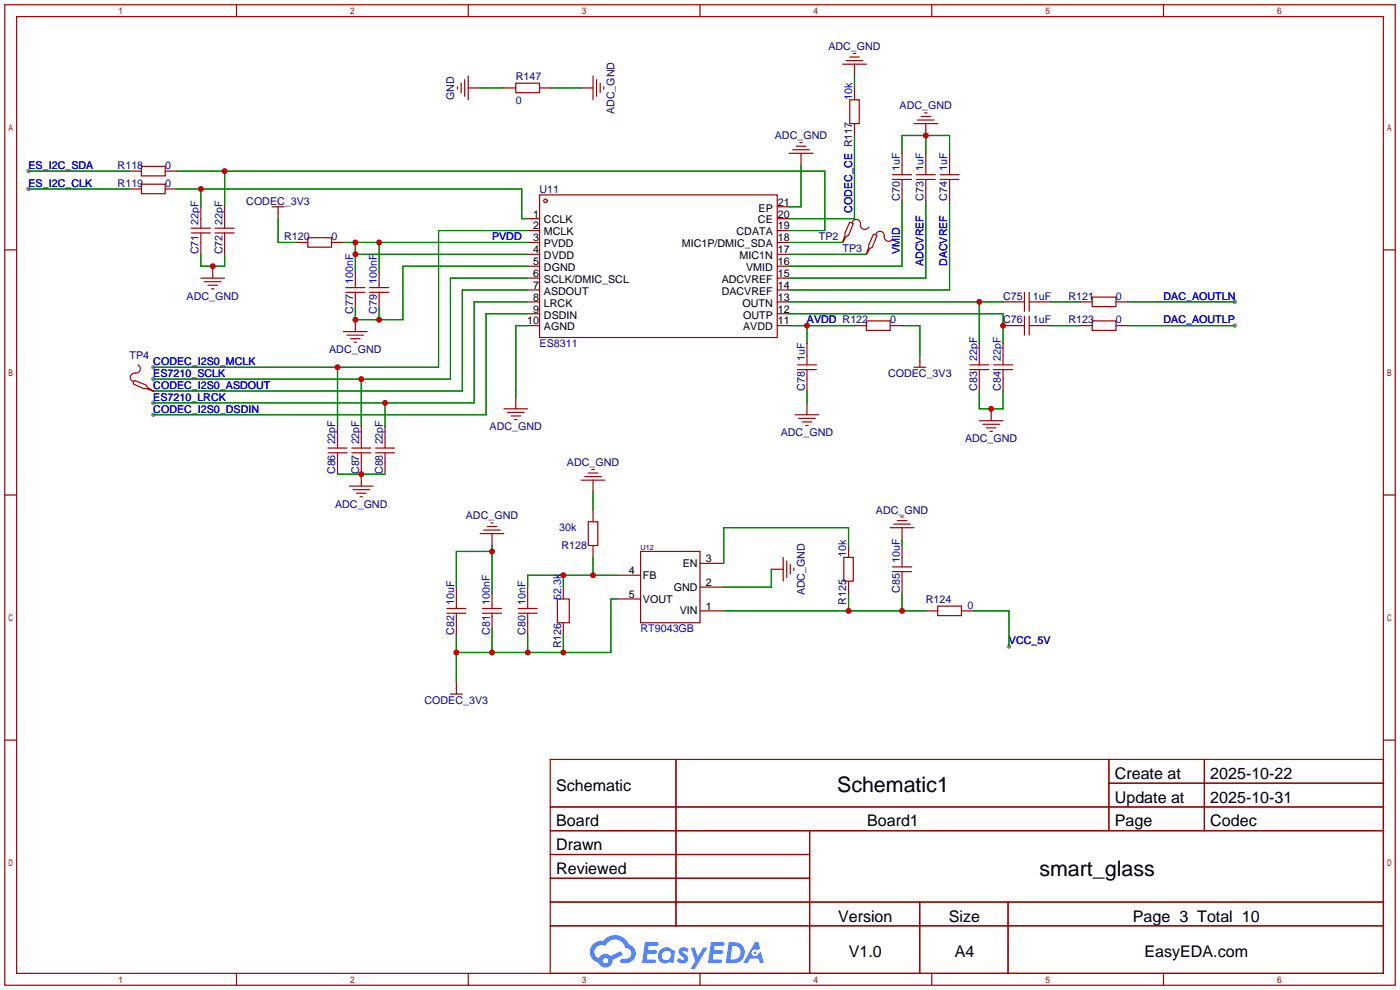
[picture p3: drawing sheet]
<svg xmlns="http://www.w3.org/2000/svg" width="299mm" height="212mm" viewBox="0 0 299 212" stroke-linecap="round" stroke-linejoin="round" font-family="sans-serif">
<g fill="#999">
<circle cx="263.9" cy="64.5" r=".51"/>
<circle cx="263.9" cy="69.6" r=".51"/>
<circle cx="6.1" cy="36.6" r=".51"/>
<circle cx="6.1" cy="40.4" r=".51"/>
<circle cx="32.8" cy="78.5" r=".51"/>
<circle cx="32.8" cy="81" r=".51"/>
<circle cx="32.8" cy="86.1" r=".51"/>
<circle cx="32.8" cy="88.6" r=".51"/>
<circle cx="215.6" cy="138.2" r=".51"/>
</g>
<g fill="none" stroke="#a10000" stroke-width=".25">
<path d="M1 1h297.2v209.6h-297.2zM3.6 3.6h292.1v204.4h-292.1zM50.5 1v2.6M100.1 1v2.6M149.6 1v2.6M199.1 1v2.6M248.7 1v2.6M1 53.4h2.6M295.7 53.4h2.5M1 105.8h2.6M295.7 105.8h2.5M1 158.2h2.6"/>
<path d="M295.7 158.2h2.5M117.6 162.3h178.1v45.7h-178.1zM117.6 172.5h178.1M117.6 177.5h178.1M144.5 162.3v35.6M173 177.5v30.5M237 162.3v15.2M237 167.4h58.7M257.4 162.3v15.2M117.6 182.6h55.4M117.6 192.8h178.1M117.6 187.7h55.4"/>
<path d="M117.6 197.9h178.1M196.6 192.8v15.2M215.4 192.8v15.2M50.5 208v2.6M100.1 208v2.6M149.6 208v2.6M199.1 208v2.6M248.7 208v2.6"/>
</g>
<g fill="#5487ff">
<path d="M145.3 202.7a1.3 1.3 0 0 1 1.9 .3l-.4 .6a.54 .54 0 0 0-.9-.2l.1 .2a1.34 1.34 0 0 1 .9 1.8 1.47 1.47 0 0 1-2.3-.1l.5-.6 .8 .5a.31 .31 0 0 0 .4-.3 .31 .31 0 0 0-.3-.4 1.12 1.12 0 0 1-.7-1.8z"/>
<path d="M147.6 202.5h.9l.6 2 1.2-2h.9l-2.7 4.6h-.9l1-1.7z"/>
<path d="M137.8 201.4h1.7a1.31 1.31 0 0 1 1.2 .2 .4 .4 0 0 1-.3 .5l-1.8 .1-.1 .9h1.6a.4 .4 0 0 1 .4 .4 .4 .4 0 0 1-.5 .4h-1.6l-.2 1.2h1.4a.46 .46 0 0 1 .5 0 .46 .46 0 0 1 .1 .5l-.4 .2h-2.6z"/>
<path d="M151.9 201.4h1.7a1.32 1.32 0 0 1 1.2 .2 .39 .39 0 0 1-.3 .5l-1.8 .1-.1 .9h1.6a.4 .4 0 0 1 .4 .4 .4 .4 0 0 1-.4 .4h-1.7l-.2 1.2h1.4a.46 .46 0 0 1 .5 0 .46 .46 0 0 1 .1 .5l-.4 .2h-2.6z"/>
<path d="M161.3 201.4h.8l.3 1.3-.6 .4a.75 .75 0 0 0-1.1 .3 .75 .75 0 0 0 .5 1 .75 .75 0 0 0 .9-.7l.5-.2 .6 2.3h-.8l-.3-.9h-1.8l-.5 .9h-1z"/>
<path d="M155.7 201.4l-.6 4.4h1.5a2.27 2.27 0 0 0 2.6-2.2 2.27 2.27 0 0 0-2.7-2.2zM156.5 202.1a1.5 1.5 0 0 1 1.8 1.6 1.5 1.5 0 0 1-1.9 1.4h-.3z"/>
<path d="M141.2 203a1.6 1.6 0 0 0-.3 2.3 1.6 1.6 0 0 0 2.3 .2l.7 .3 .3-2.4-.1-.3-.5-.1a1.58 1.58 0 0 0-2.4 0zM141.8 203.5a.98 .98 0 0 1 1.6 .4 .98 .98 0 0 1-1.1 1.3 .94 .94 0 0 1-.9-.7 .94 .94 0 0 1 .4-1z"/>
<path d="M126.8 201.8a2.37 2.37 0 0 0 1.1 4 1.54 1.54 0 0 0 1.8 1 1.54 1.54 0 0 0 1.2-1.6l2.2-1.1-.5-.8-2 1a1.57 1.57 0 0 0-2.7 .5 1.5 1.5 0 0 1-.7-2.1 1.5 1.5 0 0 1 2.2-.5 2.23 2.23 0 0 1 2.3-1.4 2.23 2.23 0 0 1 2 1.8 1.16 1.16 0 0 1 1.2 1.1 1.16 1.16 0 0 1-1.1 1.2h-.7a.47 .47 0 0 0-.5 .4 .47 .47 0 0 0 .4 .5 2.17 2.17 0 0 0 2.5-.9 2.17 2.17 0 0 0-.3-2.7l-.8-.4a3.2 3.2 0 0 0-5.5-.7l-1.1 .1zM128.8 205.3a.6 .6 0 0 1 1.2 0 .6 .6 0 0 1-1.2 0z"/>
<circle cx="161.4" cy="203.6" r=".28"/>
</g>
<g fill="none" stroke="#a10000" stroke-width=".25">
<path d="M97.8 18.5v.6M98.6 17.8v2M99.3 17v3.6M100.1 18.8h2.5M100.1 16.3v5M107.7 18.8h2.5M110.2 17.8h5.1v2h-5.1zM115.3 18.8h2.6M124.2 18.8h2.5M126.7 16.3v5M127.5 17v3.6M128.3 17.8v2"/>
<path d="M129 18.5v.6M180.1 13.7h5.1M180.8 13h3.6M181.6 12.2h2M182.4 11.4h.5M182.6 13.7v2.6M182.6 18.8v2.5M27.7 36.6h2.5M30.2 35.6h5.1v2h-5.1zM30.2 39.4h5.1v2h-5.1zM35.3 36.6h2.5M168.7 32.8h5"/>
<path d="M169.4 32h3.6M170.2 31.2h2M170.9 30.5h.5M171.2 32.8v2.5M181.6 21.3h2v5.1h-2zM182.6 26.4v2.6M190.8 38.4h4M190.8 37.3h4M192.8 32.8v4.5M192.8 38.4v4.5M195.3 26.4h5.1M195.8 38.4h4.1"/>
<path d="M195.8 37.3h4.1M196.1 25.7h3.5M196.8 24.9h2.1M197.6 24.1h.5M197.9 26.4v2.6M197.9 32.8v4.5M197.9 38.4v4.5M200.9 38.4h4.1M200.9 37.3h4.1M202.9 32.8v4.5M202.9 38.4v4.5M27.7 40.4h2.5"/>
<path d="M35.3 40.4h2.5M40.9 49.8h4.1M40.9 48.8h4.1M42.9 59.4h5.1M42.9 44.2v4.6M42.9 49.8v4.6M45.5 56.9v2.5M46 49.8h4M46 48.8h4M48 44.2v4.6M48 49.8v4.6M58.2 44.2h2.5"/>
<path d="M59.4 44.2v2.5M63.2 51.8h2.6M65.8 50.8h5.1v2h-5.1zM70.9 51.8h2.5M75.9 58.2v3.3M81 58.2v3.3M112.8 46.7h2.5M112.8 49.3h2.5M112.8 51.8h2.5M112.8 54.4h2.5M112.8 56.9h2.5M112.8 59.4h2.5"/>
<path d="M115.3 41.7h50.8v30.4h-50.8zM166.1 46.7h2.6M166.1 49.3h2.6M166.1 51.8h2.6M166.1 54.4h2.6M166.1 56.9h2.6M166.1 59.4h2.6M166.1 44.2h2.6M180.1 51.6v.2M181.6 47.5l.8 .3-1 2.5-.6 .2-.7 1.3 .5-1.5v-.5zM182.1 47.5a.93 .93 0 0 1 1.1-.6 .93 .93 0 0 1 .7 1.1 .94 .94 0 0 0 .7 1 .94 .94 0 0 0 1.1-.5M185.2 54.1v.3"/>
<path d="M186.7 50l.8 .3-1.1 2.5-.5 .3-.7 1.3 .5-1.6v-.5zM187.2 50a.93 .93 0 0 1 1.1-.5 .93 .93 0 0 1 .7 1 .94 .94 0 0 0 .7 1 .94 .94 0 0 0 1.1-.4M29.5 78a.98 .98 0 0 1 .4 1.3 .98 .98 0 0 1-1.3 .5 .93 .93 0 0 0-.7 .8 .93 .93 0 0 0 .5 .9M43.7 60.2h3.5M44.4 61h2.1M45.2 61.7h.5M73.4 70.9h5.1M73.9 62.5h4.1M73.9 61.5h4.1M74.2 71.6h3.5M74.9 72.4h2.1M75.7 73.2h.5"/>
<path d="M75.9 62.5v3.3M75.9 68.3v2.6M79 62.5h4.1M79 61.5h4.1M81 62.5v3.3M112.8 62h2.5M112.8 64.5h2.5M112.8 67.1h2.5M112.8 69.6h2.5M166.1 62h2.6M166.1 64.5h2.6M166.1 67.1h2.6"/>
<path d="M166.1 69.6h2.6M170.4 79h4.1M170.4 78h4.1M172.5 73.4v4.6M172.5 79v4.6M182.6 69.6h2.6M185.2 68.6h5v2h-5zM190.2 69.6h2.6M195.3 78.5h2.6M196.6 75.9v2.6M207.3 79h4M207.3 78h4"/>
<path d="M209.3 73.4v4.6M209.3 79v4.6M212.3 79h4.1M212.3 78h4.1M214.4 64.5h4.5M214.4 69.6h4.5M214.4 73.4v4.6M214.4 79v4.6M218.9 62.5v4M218.9 67.6v4M220 64.5h4.5M220 69.6h4.5"/>
<path d="M220 62.5v4M220 67.6v4M230.9 64.5h2.5M230.9 69.6h2.5M233.4 63.5h5.1v2h-5.1zM233.4 68.6h5.1v2h-5.1zM238.5 64.5h2.5M238.5 69.6h2.5M28.7 81.3l2.5 1 .3 .5 1.3 .8-1.6-.5h-.5l-2.3-1.1zM32.5 83.6h.3M70.1 95.8h4.1M70.1 96.8h4.1"/>
<path d="M72.1 91.2v4.6M72.1 96.8v4.5M75.2 95.8h4M75.2 96.8h4M77.2 91.2v4.6M77.2 96.8v7.1M80.3 95.8h4M80.3 96.8h4M82.3 91.2v4.6M82.3 96.8v4.5M107.7 87.4h5.1M108.5 88.1h3.5"/>
<path d="M109.2 88.9h2.1M110 89.7h.5M110.2 84.8v2.6M169.9 88.6h5.1M170.7 89.4h3.5M171.4 90.2h2.1M172.2 90.9h.5M172.5 86.1v2.5M209.3 89.9h5.1M210.1 90.7h3.5M210.8 91.4h2.1M211.6 92.2h.5"/>
<path d="M211.8 87.4v2.5M74.7 103.9h5.1M75.4 104.6h3.6M76.2 105.4h2M77 106.2h.5M102.6 114h5.1M103.4 113.3h3.5M104.1 112.5h2.1M104.9 111.8h.5M105.2 114v2.6M124.2 102.6h5.1M125 101.9h3.5"/>
<path d="M125.7 111.5h2.1v5.1h-2.1zM125.7 101.1h2.1M126.5 100.3h.5M126.7 102.6v2.6M126.7 109v2.5M126.7 116.6v2.5M136.9 117.9h12.7v15.2h-12.7zM167.4 119.1v5.1M168.1 119.9v3.5M180.3 119.1h2.1v5.1h-2.1zM181.4 116.6v2.5M190.2 112.8h5.1"/>
<path d="M191 112h3.6M191.8 111.3h2M192.5 110.5h.5M192.8 112.8v2.5M192.8 116.6v4.6M95.5 131.1h4.1M95.5 130h4.1M97.5 125.5v4.5M97.5 131.1v4.5M103.1 131.1h4.1M103.1 130h4.1M105.2 126.7v3.3"/>
<path d="M105.2 131.1v3.3M110.7 131.1h4.1M110.7 130h4.1M112.8 125.5v4.5M112.8 131.1v4.5M119.1 128h2.6v5.1h-2.6zM120.4 125.5v2.5M120.4 133.1v2.5M131.8 122.9h5.1M131.8 128h5.1M149.6 130.6h5.1M149.6 125.5h5.1"/>
<path d="M149.6 120.4h5.1M164.8 121.7h2.6M168.9 120.6v2.1M169.7 121.4v.5M181.4 124.2v2.5M190.8 122.2h4M190.8 121.2h4M192.8 122.2v4.5M197.9 130.6h2.5M200.4 129.5h5.1v2.1h-5.1zM205.5 130.6h2.5M96.3 148.3h2.5"/>
<path d="M97.5 145.8v2.5"/>
<circle cx="116.6" cy="42.9" r=".38"/>
</g>
<g fill="none" stroke="#008700" stroke-width=".25">
<path d="M102.6 18.8h5.1M117.9 18.8h6.3M182.6 16.3v2.5M6.1 36.6h21.6M37.8 36.6h138.5v12.7h-7.6M48 36.6v7.6M171.2 35.3v8.9h-2.5M182.6 29v17.7h-13.9M192.8 32.8v-3.8h10.1v3.8M197.9 29v3.8M6.1 40.4h21.6M37.8 40.4h73.7v6.3h1.3"/>
<path d="M42.9 54.4v2.5h5.1v-2.5M42.9 40.4v3.8M59.4 46.7v5.1h3.8M73.4 51.8h39.4M75.9 51.8v6.4M75.9 54.4h36.9M81 51.8v6.4M112.8 59.4h-16.5v21.6h-63.5M112.8 56.9h-26.7v11.4h-10.2v-2.5M112.8 49.3h-19.1v29.2h-60.9M168.7 51.8h11.4M168.7 54.4h16.5"/>
<path d="M192.8 42.9v14h-24.1M197.9 42.9v16.5h-29.2M202.9 42.9v19.1h-34.2M72.1 78.5v12.7M81 65.8v2.5M112.8 62h-14v21.6h-66M112.8 64.5h-11.5v21.6h-68.5M112.8 67.1h-8.9v21.5h-71.1M112.8 69.6h-2.6v15.2M168.7 64.5h45.7M168.7 67.1h45.7v6.3M168.7 69.6h13.9"/>
<path d="M172.5 69.6v3.8M192.8 69.6h3.8v6.3M209.3 64.5v8.9M224.5 64.5h6.4M224.5 69.6h6.4M241 64.5h22.9M241 69.6h22.9M77.2 81v10.2M82.3 86.1v5.1M172.5 83.6v2.5M209.3 83.6v3.8h5.1v-3.8M72.1 101.3h10.2"/>
<path d="M105.2 116.6v10.1M105.2 117.9h-7.7v7.6M126.7 105.2v3.8M126.7 119.1v3.8M181.4 116.6v-3.8h-26.7v7.6M192.8 115.3v1.3M97.5 135.6v10.2M105.2 134.4v5M112.8 135.6v3.8M120.4 122.9v2.6M120.4 135.6v3.8M131.8 122.9h-19v2.6"/>
<path d="M131.8 128h-1.2v11.4h-33.1M154.7 130.6h43.2M164.8 121.7v3.8h-10.1M181.4 126.7v3.9M192.8 126.7v3.9M208 130.6h7.6v7.6"/>
</g>
<g fill="#c00">
<circle cx="209.3" cy="64.5" r=".63"/>
<circle cx="214.4" cy="69.6" r=".63"/>
<circle cx="197.9" cy="29" r=".63"/>
<circle cx="172.5" cy="69.6" r=".63"/>
<circle cx="211.8" cy="87.4" r=".63"/>
<circle cx="48" cy="36.6" r=".63"/>
<circle cx="42.9" cy="40.4" r=".63"/>
<circle cx="45.5" cy="56.9" r=".63"/>
<circle cx="81" cy="51.8" r=".63"/>
<circle cx="75.9" cy="51.8" r=".63"/>
<circle cx="75.9" cy="54.4" r=".63"/>
<circle cx="75.9" cy="68.3" r=".63"/>
<circle cx="81" cy="68.3" r=".63"/>
<circle cx="72.1" cy="78.5" r=".63"/>
<circle cx="77.2" cy="81" r=".63"/>
<circle cx="82.3" cy="86.1" r=".63"/>
<circle cx="77.2" cy="101.3" r=".63"/>
<circle cx="126.7" cy="122.9" r=".63"/>
<circle cx="120.4" cy="122.9" r=".63"/>
<circle cx="120.4" cy="139.4" r=".63"/>
<circle cx="112.8" cy="139.4" r=".63"/>
<circle cx="105.2" cy="139.4" r=".63"/>
<circle cx="97.5" cy="139.4" r=".63"/>
<circle cx="105.2" cy="117.9" r=".63"/>
<circle cx="192.8" cy="130.6" r=".63"/>
<circle cx="181.4" cy="130.6" r=".63"/>
</g>
<g font-size="4.6">
<text x="178.9" y="169.3">Schematic1</text>
<text x="222.1" y="187.1">smart_glass</text>
</g>
<g font-size="3.4">
<text x="238.3" y="166.5">Create at</text>
<text x="258.7" y="166.5">2025-10-22</text>
<text x="118.9" y="169">Schematic</text>
<text x="238.3" y="171.6">Update at</text>
<text x="258.7" y="171.6">2025-10-31</text>
<text x="118.9" y="176.6">Board</text>
<text x="185.3" y="176.6">Board1</text>
<text x="238.3" y="176.6">Page</text>
<text x="258.7" y="176.6">Codec</text>
<text x="118.9" y="181.7">Drawn</text>
<text x="118.9" y="186.8">Reviewed</text>
<text x="179.1" y="197">Version</text>
<text x="202.8" y="197">Size</text>
<text x="242.1" y="197">Page 3 Total 10</text>
<text x="181.4" y="204.6">V1.0</text>
<text x="204" y="204.6">A4</text>
<text x="244.6" y="204.6">EasyEDA.com</text>
</g>
<g font-size="2.3" fill="#000080">
<text x="177" y="10.7">ADC_GND</text>
<text x="110.2" y="17">R147</text>
<text x="97.1" y="21.3" transform="rotate(-90 97.1 21.3)">GND</text>
<text x="192.3" y="23.4">ADC_GND</text>
<text x="131.3" y="24.4" transform="rotate(-90 131.3 24.4)">ADC_GND</text>
<text x="165.6" y="29.7">ADC_GND</text>
<text x="25.1" y="36.1">R118</text>
<text x="25.1" y="39.9">R119</text>
<text x="115.3" y="41.2">U11</text>
<text x="52.6" y="43.7">CODEC_3V3</text>
<text x="192.3" y="42.9" transform="rotate(-90 192.3 42.9)">C70</text>
<text x="197.4" y="42.9" transform="rotate(-90 197.4 42.9)">C73</text>
<text x="202.5" y="42.9" transform="rotate(-90 202.5 42.9)">C74</text>
<text x="60.7" y="51.3">R120</text>
<text x="175" y="51.3">TP2</text>
<text x="180.1" y="53.9">TP3</text>
<text x="42.4" y="54.4" transform="rotate(-90 42.4 54.4)">C71</text>
<text x="47.5" y="54.4" transform="rotate(-90 47.5 54.4)">C72</text>
<text x="39.9" y="64">ADC_GND</text>
<text x="214.4" y="64">C75</text>
<text x="228.3" y="64">R121</text>
<text x="75.5" y="67.1" transform="rotate(-90 75.5 67.1)">C77</text>
<text x="80.5" y="67.1" transform="rotate(-90 80.5 67.1)">C79</text>
<text x="214.4" y="69.1">C76</text>
<text x="228.3" y="69.1">R123</text>
<text x="27.7" y="76.7">TP4</text>
<text x="70.4" y="75.5">ADC_GND</text>
<text x="172" y="83.6" transform="rotate(-90 172 83.6)">C78</text>
<text x="189.8" y="80.5">CODEC_3V3</text>
<text x="208.8" y="83.6" transform="rotate(-90 208.8 83.6)">C83</text>
<text x="213.9" y="83.6" transform="rotate(-90 213.9 83.6)">C84</text>
<text x="104.6" y="92">ADC_GND</text>
<text x="166.9" y="93.2">ADC_GND</text>
<text x="206.2" y="94.5">ADC_GND</text>
<text x="71.7" y="101.3" transform="rotate(-90 71.7 101.3)">C86</text>
<text x="76.7" y="101.3" transform="rotate(-90 76.7 101.3)">C87</text>
<text x="81.8" y="101.3" transform="rotate(-90 81.8 101.3)">C88</text>
<text x="121.2" y="99.6">ADC_GND</text>
<text x="71.6" y="108.5">ADC_GND</text>
<text x="99.6" y="111">ADC_GND</text>
<text x="187.2" y="109.8">ADC_GND</text>
<text x="120" y="117.4">R128</text>
<text x="172" y="127.3" transform="rotate(-90 172 127.3)">ADC_GND</text>
<text x="180.9" y="129.3" transform="rotate(-90 180.9 129.3)">R125</text>
<text x="192.3" y="126.7" transform="rotate(-90 192.3 126.7)">C85</text>
<text x="197.9" y="128.8">R124</text>
<text x="97.1" y="135.6" transform="rotate(-90 97.1 135.6)">C82</text>
<text x="104.7" y="135.6" transform="rotate(-90 104.7 135.6)">C81</text>
<text x="112.3" y="135.6" transform="rotate(-90 112.3 135.6)">C80</text>
<text x="119.9" y="138.6" transform="rotate(-90 119.9 138.6)">R126</text>
<text x="90.7" y="150.4">CODEC_3V3</text>
</g>
<g font-size="2.3" fill="#00f">
<text x="110.2" y="22.1">0</text>
<text x="182.1" y="21.3" transform="rotate(-90 182.1 21.3)">10k</text>
<text x="6.1" y="36.1">ES_I2C_SDA</text>
<text x="6.1" y="39.9">ES_I2C_CLK</text>
<text x="35.3" y="36.1">0</text>
<text x="35.3" y="39.9">0</text>
<text x="192.3" y="36.6" transform="rotate(-90 192.3 36.6)">1uF</text>
<text x="197.4" y="36.6" transform="rotate(-90 197.4 36.6)">1uF</text>
<text x="202.5" y="36.6" transform="rotate(-90 202.5 36.6)">1uF</text>
<text x="182.1" y="45.5" transform="rotate(-90 182.1 45.5)">CODEC_CE R117</text>
<text x="42.4" y="48" transform="rotate(-90 42.4 48)">22pF</text>
<text x="47.5" y="48" transform="rotate(-90 47.5 48)">22pF</text>
<text x="70.9" y="51.3">0</text>
<text x="105.2" y="51.3">PVDD</text>
<text x="192.3" y="54.4" transform="rotate(-90 192.3 54.4)">VMID</text>
<text x="197.4" y="56.9" transform="rotate(-90 197.4 56.9)">ADCVREF</text>
<text x="202.5" y="56.9" transform="rotate(-90 202.5 56.9)">DACVREF</text>
<text x="75.5" y="60.7" transform="rotate(-90 75.5 60.7)">100nF</text>
<text x="80.5" y="60.7" transform="rotate(-90 80.5 60.7)">100nF</text>
<text x="220.7" y="64">1uF</text>
<text x="238.5" y="64">0</text>
<text x="248.7" y="64">DAC_AOUTLN</text>
<text x="172.5" y="69.1">AVDD R122</text>
<text x="190.2" y="69.1">0</text>
<text x="220.7" y="69.1">1uF</text>
<text x="238.5" y="69.1">0</text>
<text x="248.7" y="69.1">DAC_AOUTLP</text>
<text x="115.3" y="74.2">ES8311</text>
<text x="172" y="77.2" transform="rotate(-90 172 77.2)">1uF</text>
<text x="208.8" y="77.2" transform="rotate(-90 208.8 77.2)">22pF</text>
<text x="213.9" y="77.2" transform="rotate(-90 213.9 77.2)">22pF</text>
<text x="32.8" y="78">CODEC_I2S0_MCLK</text>
<text x="32.8" y="80.5">ES7210_SCLK</text>
<text x="32.8" y="83.1">CODEC_I2S0_ASDOUT</text>
<text x="32.8" y="85.6">ES7210_LRCK</text>
<text x="32.8" y="88.2">CODEC_I2S0_DSDIN</text>
<text x="71.7" y="95" transform="rotate(-90 71.7 95)">22pF</text>
<text x="76.7" y="95" transform="rotate(-90 76.7 95)">22pF</text>
<text x="81.8" y="95" transform="rotate(-90 81.8 95)">22pF</text>
<text x="119.5" y="113.6">30k</text>
<text x="180.9" y="119.1" transform="rotate(-90 180.9 119.1)">10k</text>
<text x="192.3" y="120.4" transform="rotate(-90 192.3 120.4)">10uF</text>
<text x="97.1" y="129.3" transform="rotate(-90 97.1 129.3)">10uF</text>
<text x="104.7" y="129.3" transform="rotate(-90 104.7 129.3)">100nF</text>
<text x="112.3" y="129.3" transform="rotate(-90 112.3 129.3)">10nF</text>
<text x="119.9" y="128.3" transform="rotate(-90 119.9 128.3)">52.3k</text>
<text x="206.8" y="130.1">0</text>
<text x="136.9" y="135.2">RT9043GB</text>
<text x="215.6" y="137.7">VCC_5V</text>
</g>
<g font-size="2.3">
<text x="113.9" y="46.5">1</text>
<text x="116.3" y="47.8">CCLK</text>
<text x="162" y="47.8">CE</text>
<text x="162.1" y="45.2">EP</text>
<text x="166.2" y="46.5">20</text>
<text x="166.2" y="43.9">21</text>
<text x="113.9" y="49">2</text>
<text x="113.9" y="51.6">3</text>
<text x="116.3" y="50.3">MCLK</text>
<text x="116.3" y="52.8">PVDD</text>
<text x="145.7" y="52.8">MIC1P/DMIC_SDA</text>
<text x="157.4" y="50.3">CDATA</text>
<text x="166.2" y="51.6">18</text>
<text x="166.2" y="49">19</text>
<text x="113.9" y="54.1">4</text>
<text x="113.9" y="56.6">5</text>
<text x="113.9" y="59.2">6</text>
<text x="116.3" y="55.4">DVDD</text>
<text x="116.3" y="57.9">DGND</text>
<text x="158.1" y="55.4">MIC1N</text>
<text x="159.5" y="57.9">VMID</text>
<text x="166.2" y="59.2">15</text>
<text x="166.2" y="56.6">16</text>
<text x="166.2" y="54.1">17</text>
<text x="113.9" y="61.7">7</text>
<text x="113.9" y="64.3">8</text>
<text x="116.3" y="60.5">SCLK/DMIC_SCL</text>
<text x="116.3" y="63">ASDOUT</text>
<text x="116.3" y="65.5">LRCK</text>
<text x="154.2" y="63">DACVREF</text>
<text x="154.2" y="60.5">ADCVREF</text>
<text x="158.7" y="65.5">OUTN</text>
<text x="166.2" y="64.3">13</text>
<text x="166.2" y="61.7">14</text>
<text x="112.6" y="69.3">10</text>
<text x="113.9" y="66.8">9</text>
<text x="116.3" y="68.1">DSDIN</text>
<text x="116.3" y="70.6">AGND</text>
<text x="158.8" y="70.6">AVDD</text>
<text x="158.8" y="68.1">OUTP</text>
<text x="166.2" y="69.3">11</text>
<text x="166.2" y="66.8">12</text>
<text x="134.4" y="122.7">4</text>
<text x="137.4" y="123.7">FB</text>
<text x="145.9" y="121.2">EN</text>
<text x="150.9" y="125.2">2</text>
<text x="150.9" y="120.1">3</text>
<text x="134.4" y="127.8">5</text>
<text x="137.4" y="128.8">VOUT</text>
<text x="144" y="126.2">GND</text>
<text x="145.3" y="131.3">VIN</text>
<text x="150.9" y="130.3">1</text>
</g>
<text font-size="1.5" fill="#000080" x="136.9" y="117.5">U12</text>
</svg>
